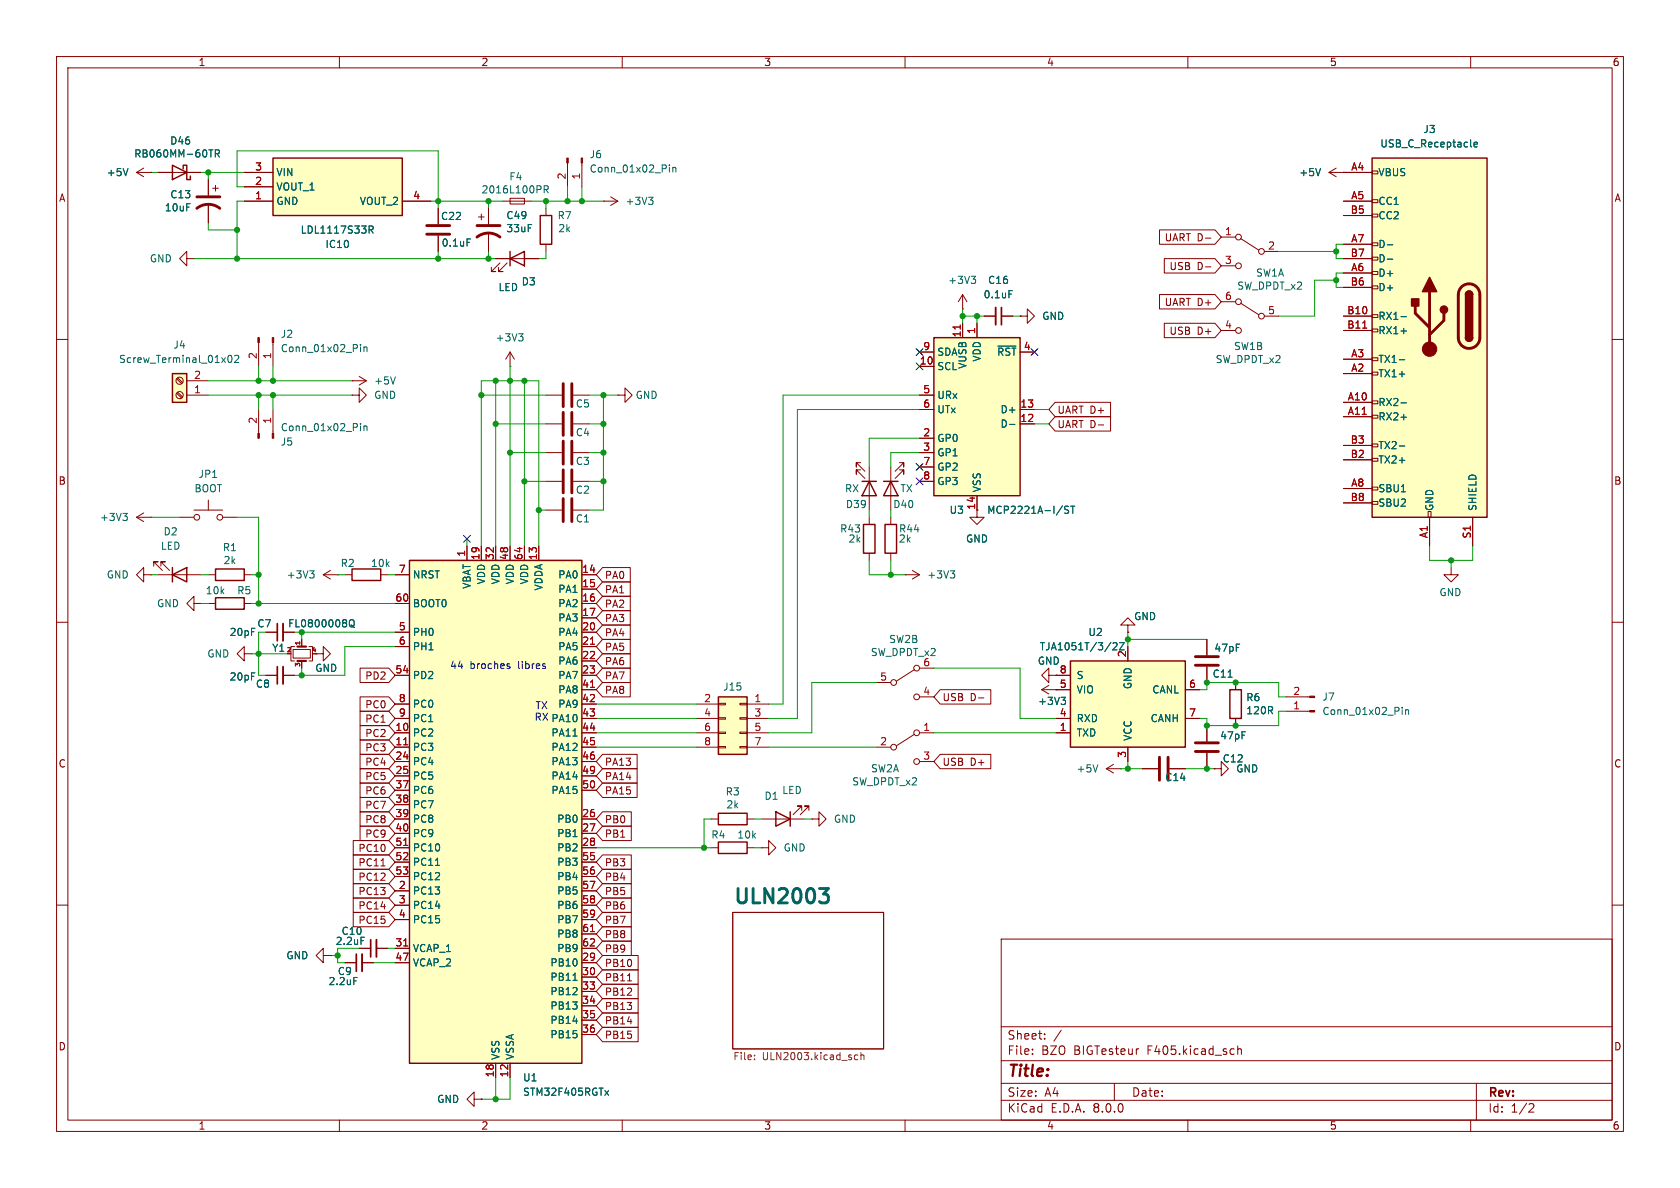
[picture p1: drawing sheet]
<svg xmlns="http://www.w3.org/2000/svg" width="297mm" height="210mm" viewBox="0 0 297 210" stroke-linecap="round" stroke-linejoin="round" font-family="sans-serif">
<g fill="none" stroke="#840000" stroke-width=".18">
<path d="M10 10h277v190h-277zM12 12h273v186h-273zM60 10v2M110 10v2M160 10v2M210 10v2M260 10v2M10 60h2M285 60h2M62.2 67.3h.1M62.2 67.3h2.6M63.5 66.5l1.3 .8"/>
<path d="M64.8 67.3l-1.3 .8M90.2 64.8h.1M90.2 62.2l-.8 1.3M90.2 62.2v2.6M90.2 62.2l.7 1.3M10 110h2M285 110h2M10 160h2M285 160h2M129.5 161.3h26.7v24.1h-26.7zM177 166h108v32h-108zM60 198v2"/>
<path d="M110 198v2M160 198v2M177 194.5h108M177 191.5h108M177 187.5h108M177 181.5h108M182.5 186.3v.1M182.5 185.5v.1M184.7 183.6v.1M184.7 182.8v.1M187.6 182.1l-1.3 2M197 191.5v3"/>
<path d="M201.2 185.4h.1M210 198v2M218.8 185.5l.2-.1 .4 .1 .1 .9M218.8 184.9v1.5M260 198v2M261 191.5v6.5M270.5 195.1l.5 .1 .2 .3-1 1.1h1"/>
</g>
<path d="M144.9 157.1h1.5l-.8 .9a.69 .69 0 0 1 .8 .5v.6l-.2 .4-.2 .1h-.8" fill="none" stroke="#006464" stroke-width=".51"/>
<path d="M133.4 187.2v.1M133.4 186.5v.2M151 187.1l.3 .2h.4M151.7 186.5h-.4l-.3 .2M152.2 186.6l.2-.1h.3v.8M152.2 186.1v1.2" fill="none" stroke="#725600" stroke-width=".18"/>
<path d="M91.7 59h.8l-.5 .5M92.2 59.5l.3 .2v.3l-.3 .3M69.9 66.6l-.4 1.3" fill="none" stroke="#006464" stroke-width=".18"/>
<path d="M30.5 66h2.5v5.1h-2.5z" fill="#ffffc2"/>
<path d="M30.5 66h2.5v5.1h-2.5zM152.4 85.1h2.5M152.7 92.7h2v5.1h-2zM153.7 85.1l1.2 2.5h-2.5zM156.2 85.1h2.5M157.5 85.1l1.2 2.5h-2.5zM38.1 105.7h5.1v2h-5.1zM38.1 100.6h5.1v2h-5.1zM62.2 100.6h5.1v2h-5.1z" fill="none" stroke="#840000" stroke-width=".25"/>
<g fill="none" stroke="#840000" stroke-width=".18">
<path d="M84.6 38.4h1M85.1 37.8v1.1M86.4 36.8v2.8M86.4 41.1v3.4M31.2 67l.9 .8M31.2 69.5l.9 .9M31.4 66.8l.9 .8M31.4 69.3l.9 .9M33 69.9h3.8M33 67.3h3.8M45.7 60.6v4.2M48.3 60.6v4.2"/>
<path d="M152.1 81.8h-.7v.8v-.8l1.5 1.5M152.1 83.1h-.7v.7v-.7l1.5 1.5M153.7 82.6v7.6M153.7 91.4v1.3M153.7 97.8v1.3M157.5 82.6v7.6M159 81.8h.8v.8v-.8l-1.6 1.5M159 83.1h.8v.7v-.7l-1.6 1.5M36.8 101.6h1.3M36.8 106.7h1.3M43.2 101.6h1.2M43.2 106.7h1.2"/>
<path d="M57.1 101.6l1.3 .8M57.1 101.6h2.6M58.4 100.8l-1.3 .8M59.7 101.6h.1M61 101.6h1.2M67.3 101.6h1.3M185.4 119.4v1.3l-1.3-1.3 1.3-1.3v1.3h1.3M186.7 119.4h.1"/>
<circle cx="31.7" cy="67.3" r=".63"/>
<circle cx="31.7" cy="69.8" r=".63"/>
</g>
<path d="M40.5 62.9l.1-.1a.68 .68 0 0 1 .4 .6 .68 .68 0 0 1-.4 .7 .84 .84 0 0 1-.1-1.2zM41.5 62.9l.5-.1 .2 .4-.8 .9h.8M63.7 60.9v.1M63.7 61.3v.9M64.3 61.3v.9M64.3 61.4l.2-.1 .3 .1 .1 .8M54.7 100.9h.8l-.4 .5M55.3 101.4l.2 .2v.3l-.2 .3" fill="none" stroke="#006464" stroke-width=".18"/>
<g fill="#840000" stroke="#840000" stroke-width=".18">
<path d="M45.6 59.7h.2v.9h-.2z"/>
<path d="M48.1 59.7h.3v.9h-.3z"/>
</g>
<path d="M84.3 39.9h4.1M84.3 41.9a3.3 3.3 0 0 1 4.1 0" fill="none" stroke="#840000" stroke-width=".51"/>
<path d="M127 123.2h5.1v10.2h-5.1z" fill="#ffffc2"/>
<g fill="none" stroke="#840000" stroke-width=".18">
<path d="M123.2 124.5h3.8M123.2 127h3.8M123.2 129.5h3.8M123.2 132.1h3.8M127 132h1.3v.2h-1.3zM127 129.4h1.3v.3h-1.3zM127 126.9h1.3v.2h-1.3zM127 124.3h1.3v.3h-1.3zM130.8 132h1.3v.2h-1.3zM130.8 129.4h1.3v.3h-1.3zM130.8 126.9h1.3v.2h-1.3zM130.8 124.3h1.3v.3h-1.3z"/>
<path d="M132.1 124.5h3.8M132.1 127h3.8M132.1 129.5h3.8M132.1 132.1h3.8M184.1 121.9h2.6M184.1 121.9l1.3 .8M185.4 121.2l-1.3 .7M186.7 121.9h.1"/>
</g>
<path d="M127 123.2h5.1v10.2h-5.1z" fill="none" stroke="#840000" stroke-width=".25"/>
<path d="M187.6 123.3h.8l-.5 .4M188.1 123.7l.3 .3v.3l-.3 .2" fill="none" stroke="#006464" stroke-width=".18"/>
<path d="M189.2 116.8h20.3v15.3h-20.3z" fill="#ffffc2"/>
<path d="M95.5 38.1h2v5.1h-2zM30.5 101.6l2.5-1.3v2.6zM30.5 100.3v2.6M189.2 116.8h20.3v15.3h-20.3z" fill="none" stroke="#840000" stroke-width=".25"/>
<g fill="none" stroke="#840000" stroke-width=".18">
<path d="M96.5 36.8v1.3M100.3 28.8v4.2M102.9 28.8v4.2M106.7 35.6h.1M106.7 35.6h2.5M107.9 34.8l1.3 .8M109.2 35.6l-1.3 .7M96.5 43.2v1.3M96.5 74.9h2.8M96.5 69.9h2.8M101.3 74.9h2.8M101.3 69.9h2.8"/>
<path d="M109.2 69.9h1.3v-1.3l1.3 1.3-1.3 1.2v-1.2M109.2 69.9h.1M24.1 91.4h2.6M24.1 91.4l1.3 .8M25.4 90.7l-1.3 .7M26.7 91.4h.1M31.7 91.4h2.6M34.3 90.2h5.1M36.8 88.4v1.8M39.4 91.4h2.5M96.5 80h2.8M96.5 85.1h2.8"/>
<path d="M96.5 90.2h2.8M101.3 80h2.8M101.3 85.1h2.8M101.3 90.2h2.8M25.4 101.6v1.3l-1.3-1.3 1.3-1.3v1.3h1.3M26.7 101.6h.1M27.2 100.1v-.8h.7h-.7l1.5 1.5M27.9 101.6h7.7M28.4 100.1v-.8h.8h-.8l1.6 1.5M161.7 118.4l-3.2 2M162.6 118.1h2.5M186.7 119.4h2.5"/>
<path d="M199.4 110.5h-1.3l1.3-1.3 1.3 1.3h-1.3v1.3M199.4 111.8h.1M199.4 114.3v2.5M256.5 100.3v1.3h-1.2l1.2 1.3 1.3-1.3h-1.3M154.9 120.7h2.6M154.9 132.1h2.6M161.7 129.8l-3.2 2M162.6 129.5h2.5M162.6 123.2h2.5M162.6 134.6h2.5M186.7 129.5h2.5M186.7 127h2.5"/>
<path d="M186.7 121.9h2.5M199.4 132.1v2.5M209.5 127h2.6M209.5 121.9h2.6M213.4 128.3v2.8M213.4 133.1v2.8M214.6 135.9h1.3v1.3l1.3-1.3-1.3-1.3v1.3M214.6 135.9h.1M57.1 168.9v-1.3l-1.2 1.3 1.2 1.3v-1.3h1.3M58.4 168.9h.1M61 170.2h2M64 170.2h2"/>
<path d="M83.8 194.3v-1.3l-1.3 1.3 1.3 1.3v-1.3h1.3M85.1 194.3h.1"/>
<circle cx="34.8" cy="91.4" r=".51"/>
<circle cx="38.9" cy="91.4" r=".51"/>
<circle cx="162.1" cy="118.1" r=".51"/>
<circle cx="158" cy="120.7" r=".51"/>
<circle cx="158" cy="132.1" r=".51"/>
<circle cx="162.1" cy="123.2" r=".51"/>
<circle cx="162.1" cy="129.5" r=".51"/>
<circle cx="162.1" cy="134.6" r=".51"/>
</g>
<path d="M114.7 34.9h.7l-.4 .5M115.2 35.4l.2 .2v.3l-.2 .2M118.3 29.2v.1M118.3 29.6v.8M118.9 29.6v.8M118.9 29.7l.2-.1h.3l.1 .8M21.7 90.7h.8l-.4 .5M22.3 91.2l.2 .3v.3l-.2 .2M196.8 113.7l.4-.1 .3 .4-.8 .9h.8M197.9 113.6h.9l-.9 1.3M62.6 172.8h.6" fill="none" stroke="#006464" stroke-width=".18"/>
<path d="M99.6 67.8v4.1M99.6 72.9v4.1M99.6 78v4M101.1 67.8v4.1M101.1 72.9v4.1M101.1 78v4M99.6 83.1v4M99.6 88.1v4.1M101.1 83.1v4M101.1 88.1v4.1M211.3 132.8h4.1M211.3 131.3h4.1" fill="none" stroke="#840000" stroke-width=".51"/>
<g fill="#840000" stroke="#840000" stroke-width=".18">
<path d="M100.2 27.9h.3v.9h-.3z"/>
<path d="M102.7 27.9h.3v.9h-.3z"/>
</g>
<path d="M64 168.7v3" fill="none" stroke="#840000" stroke-width=".33"/>
<path d="M63 168.7v3" fill="none" stroke="#840000" stroke-width=".3"/>
<path d="M242.6 27.9h20.3v63.5h-20.3z" fill="#ffffc2"/>
<g fill="none" stroke="#840000" stroke-width=".18">
<path d="M234.9 30.5h7.7M234.9 30.5l1.3 .7M236.2 29.7l-1.3 .8M237.5 30.5h.1M237.5 35.6h5.1M237.5 38.1h5.1M242.6 37.8h1v.6h-1zM242.6 35.3h1v.5h-1zM242.6 30.2h1v.5h-1zM237.5 48.3h5.1M237.5 43.2h5.1M237.5 55.9h5.1"/>
<path d="M237.5 58.4h5.1M237.5 50.8h5.1M237.5 45.7h5.1M242.6 58.2h1v.5h-1zM242.6 55.6h1v.5h-1zM242.6 50.5h1v.6h-1zM242.6 48h1v.5h-1zM242.6 45.5h1v.5h-1zM242.6 42.9h1v.5h-1zM237.5 71.1h5.1M237.5 73.7h5.1M237.5 66h5.1"/>
<path d="M237.5 63.5h5.1M237.5 78.7h5.1M242.6 78.5h1v.5h-1zM242.6 73.4h1v.5h-1zM242.6 70.9h1v.5h-1zM242.6 65.8h1v.5h-1zM242.6 63.2h1v.6h-1zM237.5 86.4h5.1M237.5 81.3h5.1M237.5 88.9h5.1M242.6 88.6h1v.6h-1zM242.6 86.1h1v.5h-1z"/>
<path d="M242.6 81h1v.5h-1zM252.5 90.4h.5v1h-.5zM252.7 91.4v5.1M260.3 91.4v5.1M218.4 120.7v1.2M218.4 127v1.3"/>
</g>
<path d="M242.6 27.9h20.3v63.5h-20.3zM259.1 59.7a.64 .64 0 0 0 .6 .6 .64 .64 0 0 0 .6-.6M259.1 52.1a.64 .64 0 0 1 .6-.7 .64 .64 0 0 1 .6 .7M217.4 121.9h2.1v5.1h-2.1z" fill="none" stroke="#840000" stroke-width=".25"/>
<path d="M250.2 54.1v1.3l2.5 2.5M252.7 51.6v10.1M255.3 55.4v1.2l-2.6 2.6M258.4 50.7a1.91 1.91 0 0 1 2-.4 1.91 1.91 0 0 1 1.2 1.8v7.6a1.91 1.91 0 0 1-1.9 1.9 1.91 1.91 0 0 1-1.9-1.9v-7.8l.2-.6z" fill="none" stroke="#840000" stroke-width=".51"/>
<g fill="#840000" stroke="#840000" stroke-width=".25">
<path d="M259.1 59.7h1.2a.64 .64 0 0 1-.6 .6 .64 .64 0 0 1-.6-.6z"/>
<path d="M259.1 52.1h1.2v7.6h-1.2z"/>
<path d="M259.3 51.6a.64 .64 0 0 1 .7-.1 .64 .64 0 0 1 .3 .6h-1.2z"/>
<path d="M252.7 49l1.3 2.6h-2.5z"/>
<path d="M249.6 52.8h1.2v1.3h-1.2z"/>
<circle cx="255.3" cy="54.7" r=".63"/>
</g>
<circle cx="252.7" cy="61.7" r="1.27" fill="#840000" stroke="#840000" stroke-width=".18"/>
<path d="M233.4 29.8l-.4 1.3M260.6 25.6l.6-.2-.1-.2-.3-.1-.2 .2 .1 .6h.4M245.3 43.3h.9M245.3 45.8h.9M247.7 56h.9M247.7 58.5h.9M247.4 63.6h.9M247.4 78.8h.9M247.7 71.2h.9M247.7 73.8h.9" fill="none" stroke="#006464" stroke-width=".18"/>
<path d="M240.9 58h.7" fill="none" stroke="#a90000" stroke-width=".18"/>
<path d="M48.3 27.9h22.8v10.2h-22.8z" fill="#ffffc2"/>
<path d="M30.5 29.2l2.5 1.3-2.5 1.3zM32.4 29.8v-.6h.6v2.6h.7v-.7M48.3 27.9h22.8v10.2h-22.8zM90.2 45.7l2.5-1.2v2.5zM90.2 44.5v2.5M156.5 92.7h2v5.1h-2zM127 143.8h5.1v2h-5.1zM127 148.8h5.1v2.1h-5.1zM137.2 143.5l2.5 1.3-2.5 1.3zM139.7 143.5v2.6" fill="none" stroke="#840000" stroke-width=".25"/>
<g fill="none" stroke="#840000" stroke-width=".18">
<path d="M24.1 30.5h2.6M24.1 30.5l1.3 .7M25.4 29.7l-1.3 .8M26.7 30.5h.1M27.9 30.5h7.7M36.8 31.8v2.7M36.8 36.1v3.3M37.6 33.3h1M38.1 32.8v1M43.2 35.6h5.1M43.2 33h5.1M43.2 30.5h5.1"/>
<path d="M71.1 35.6h5.1M77.5 36.8v2.8M88.9 35.6h5.1M90.2 35.1h2.5v1h-2.5zM33 45.7v-1.2l-1.3 1.2 1.3 1.3v-1.3h1.3M34.3 45.7h.1M77.5 41.7v2.8M87.6 45.7h7.6M88.4 46.5l-1.5 1.5h.7h-.7v-.8M89.7 46.5l-1.6 1.5h.8h-.8v-.8M170.2 54.6h.1M170.2 52.1l-.8 1.2"/>
<path d="M170.2 52.1v2.5M170.2 52.1l.7 1.2M174 55.9h2M177 55.9h2.1M180.3 55.9h1.3v1.3l1.3-1.3-1.3-1.3v1.3M180.3 55.9h.1M215.9 41.9h2.5M215.9 47h2.5M215.9 58.4h2.5M215.9 53.3h2.5M219.3 42.2l3.2 2M219.3 53.6l3.2 2"/>
<path d="M223.5 55.9h2.6M223.5 44.5h2.6M157.5 91.4v1.3M157.5 97.8v1.3M213.4 113v2.8M213.4 117.9v2.8M195.6 135.9h2.5M195.6 135.9l1.2 .8M196.8 135.1l-1.2 .8M198.1 135.9h.1M227.3 123.2h4.2M227.3 125.7h4.2"/>
<path d="M125.7 144.8h1.3M125.7 149.9h1.3M132.1 144.8h1.2M132.1 149.9h1.2M134.6 149.9h1.3v-1.3l1.3 1.3-1.3 1.2v-1.2M134.6 149.9h.1M134.6 144.8h7.6M141.7 143.3v-.8h-.7h.7l-1.5 1.5M143 143.3v-.8h-.8h.8l-1.5 1.5M143.5 144.8h1.3v-1.3l1.2 1.3-1.2 1.3v-1.3M143.5 144.8h.1M63.5 167.6h2"/>
<path d="M66.5 167.6h2.1"/>
<circle cx="218.9" cy="41.9" r=".51"/>
<circle cx="218.9" cy="58.4" r=".51"/>
<circle cx="218.9" cy="53.3" r=".51"/>
<circle cx="218.9" cy="47" r=".51"/>
<circle cx="223" cy="44.5" r=".51"/>
<circle cx="223" cy="55.9" r=".51"/>
</g>
<g fill="none" stroke="#006464" stroke-width=".18">
<path d="M22.6 29.8l-.4 1.3M36.9 26.5h.7M38.1 27.2l.6-.1 .1-.2-.1-.3-.6-.1v1.3M38.4 27.2l.4 .6M96.2 33.5l.6-.1 .1-.1v-.3l-.7-.2v1.3M96.5 33.5l.4 .6M65.3 40.6h.6l.1-.2-.1-.3-.6-.2v1.3M65.6 40.6l.4 .6M82.6 42.2h.6M171.7 48.8h.8l-.4 .5M172.2 49.3l.3 .3v.3l-.3 .2M178.4 51.4h.6"/>
<path d="M217.1 119.7h.7M194.1 135.2l-.4 1.3M247.9 125v.2M247.9 125.5v.8M248.5 125.5v.8M248.5 125.6l.2-.1h.3v.8M63.8 165.7h.6"/>
</g>
<g fill="#840000" stroke="#840000" stroke-width=".18">
<path d="M231.5 123.1h.9v.2h-.9z"/>
<path d="M231.5 125.6h.9v.3h-.9z"/>
</g>
<path d="M34.8 36.8a3.3 3.3 0 0 1 4.1 0M34.8 34.8h4.1M75.4 39.9h4.1M75.4 41.4h4.1M211.3 117.6h4.1M211.3 116.1h4.1" fill="none" stroke="#840000" stroke-width=".51"/>
<path d="M176 54.4v3M66.5 166.1v3.1" fill="none" stroke="#840000" stroke-width=".33"/>
<path d="M177 54.4v3M65.5 166.1v3.1" fill="none" stroke="#840000" stroke-width=".3"/>
<path d="M72.4 99.1h30.5v88.9h-30.5z" fill="#ffffc2"/>
<path d="M72.4 99.1h30.5v88.9h-30.5z" fill="none" stroke="#840000" stroke-width=".25"/>
<g fill="none" stroke="#840000" stroke-width=".18">
<path d="M82.5 96.5v2.6M85.1 96.5v2.6M87.6 96.5v2.6M90.2 96.5v2.6M92.7 96.5v2.6M95.2 96.5v2.6M172.7 90.2v1.2h-1.3l1.3 1.3 1.3-1.3h-1.3M69.8 101.6h2.6M69.8 106.7h2.6M69.8 111.8h2.6M69.8 114.3h2.6M69.8 119.4h2.6"/>
<path d="M102.9 101.6h2.5M102.9 104.1h2.5M102.9 106.7h2.5M102.9 109.2h2.5M102.9 111.8h2.5M102.9 114.3h2.5M102.9 116.8h2.5M102.9 119.4h2.5M69.8 129.5h2.6M69.8 132.1h2.6M69.8 134.6h2.6M69.8 137.2h2.6"/>
<path d="M69.8 139.7h2.6M69.8 124.5h2.6M69.8 127h2.6M102.9 129.5h2.5M102.9 132.1h2.5M102.9 134.6h2.5M102.9 137.2h2.5M102.9 139.7h2.5M102.9 121.9h2.5M102.9 124.5h2.5M102.9 127h2.5M69.8 157.5h2.6"/>
<path d="M69.8 144.8h2.6M69.8 147.3h2.6M69.8 149.9h2.6M69.8 142.2h2.6M69.8 152.4h2.6M69.8 154.9h2.6M102.9 157.5h2.5M102.9 144.8h2.5M102.9 147.3h2.5M102.9 149.9h2.5M102.9 152.4h2.5M102.9 154.9h2.5"/>
<path d="M69.8 170.2h2.6M69.8 160h2.6M69.8 167.6h2.6M69.8 162.6h2.6M102.9 170.2h2.5M102.9 160h2.5M102.9 172.7h2.5M102.9 167.6h2.5M102.9 175.3h2.5M102.9 177.8h2.5M102.9 162.6h2.5M102.9 165.1h2.5"/>
<path d="M87.6 188v2.5M90.2 188v2.5M102.9 180.3h2.5M102.9 182.9h2.5"/>
</g>
<path d="M104.4 113.9h.7M71.4 131.7h.7M104.4 121.5h.7M71.4 149.4h.7M71.4 167.2h.7M104.4 164.7h.7" fill="none" stroke="#a90000" stroke-width=".18"/>
<path d="M101.3 130.1h.7M77 153h.7M101.3 173.3h.7M106.9 192.8l.7 .8M107.6 192.8l-.7 .8" fill="none" stroke="#006464" stroke-width=".18"/>
<path d="M165.1 59.7h15.2v27.9h-15.2z" fill="#ffffc2"/>
<path d="M165.1 59.7h15.2v27.9h-15.2z" fill="none" stroke="#840000" stroke-width=".25"/>
<g fill="none" stroke="#840000" stroke-width=".18">
<path d="M26.7 30.5h.1M27.9 30.5h2.6M33 30.5h2.6M36.8 31.8v2.7M36.8 36.1v3.3M43.2 30.5h5.1M43.2 35.6h5.1M43.2 33h5.1M71.1 35.6h5.1M77.5 36.8v2.8M86.4 36.8v2.8M237.5 30.5h.1"/>
<path d="M237.5 30.5h5.1M237.5 35.6h5.1M237.5 38.1h5.1M77.5 41.7v2.8M86.4 41.1v3.4M87.6 45.7h2.6M92.7 45.7h2.5M170.2 57.2v2.5M172.7 57.2v2.5M174 55.9h2M177 55.9h2.1M180.3 55.9h.1"/>
<path d="M205 40.6h9.8l1.1 1.3-1.1 1.3h-9.8zM205 52.1h9.8l1.1 1.2-1.1 1.3h-9.8zM205.8 57.1h9l1.1 1.3-1.1 1.3h-9zM205.8 45.7h9l1.1 1.3-1.1 1.3h-9zM213.1 47.2h1M213.1 42.1h1M237.5 48.3h5.1M237.5 43.2h5.1M237.5 55.9h5.1M237.5 58.4h5.1M237.5 50.8h5.1M237.5 45.7h5.1"/>
<path d="M45.7 72.4v4.2M48.3 72.4v4.2M62.2 69.9h1.3v-1.3l1.3 1.3-1.3 1.2v-1.2M62.2 69.9h.1M162.6 64.8h2.5M162.6 72.4h2.5M162.6 77.5h2.5M162.6 62.2h2.5M162.6 69.9h2.5M180.3 74.9h2.6M180.3 72.4h2.6M180.3 62.2h2.6"/>
<path d="M186.5 71.1h9.8v2.6h-9.8l-1.1-1.3zM186.5 73.7h9.8v2.5h-9.8l-1.1-1.3zM194.1 75.1h1M237.5 71.1h5.1M237.5 73.7h5.1M237.5 66h5.1M237.5 63.5h5.1M237.5 78.7h5.1M82.5 96.5v2.6M85.1 96.5v2.6M87.6 96.5v2.6M90.2 96.5v2.6"/>
<path d="M92.7 96.5v2.6M95.2 96.5v2.6M162.6 80h2.5M162.6 82.6h2.5M162.6 85.1h2.5M172.7 87.6v2.6M237.5 86.4h5.1M237.5 81.3h5.1M237.5 88.9h5.1M252.7 91.4v5.1M260.3 91.4v5.1M34.3 106.7v1.3l-1.3-1.3 1.3-1.3v1.3h1.3"/>
<path d="M35.6 106.7h.1M43.2 115.6v-1.3l-1.3 1.3 1.3 1.2v-1.2h1.2M44.4 115.6h.1M47 119.4h2M47 111.8h2M50 119.4h2.1M50 111.8h2.1M51.8 114.8h3.1v1.5h-3.1zM52.1 114.3h-.7v2.5h.7M53.3 113v1.3M53.3 116.8v1.3M54.6 114.3h.6v2.5h-.6"/>
<path d="M55.9 115.6h1.2v-1.3l1.3 1.3-1.3 1.2v-1.2M63.7 118.1h5l1.1 1.3-1.1 1.3h-5zM69.8 101.6h2.6M69.8 119.4h2.6M69.8 111.8h2.6M69.8 106.7h2.6M69.8 114.3h2.6M102.9 101.6h2.5M102.9 119.4h2.5M102.9 111.8h2.5M102.9 104.1h2.5M102.9 106.7h2.5"/>
<path d="M102.9 109.2h2.5M102.9 114.3h2.5M102.9 116.8h2.5M106.5 113h4.9v2.6h-4.9l-1.1-1.3zM106.5 118.1h4.9v2.6h-4.9l-1.1-1.3zM106.5 115.6h4.9v2.5h-4.9l-1.1-1.3zM106.5 105.4h4.9v2.6h-4.9l-1.1-1.3zM106.5 110.5h4.9v2.5h-4.9l-1.1-1.2zM106.5 102.9h4.9v2.5h-4.9l-1.1-1.3zM106.5 107.9h4.9v2.6h-4.9l-1.1-1.3zM106.5 100.3h4.9v2.6h-4.9l-1.1-1.3zM160 101.6h.1"/>
<path d="M160 101.6h2.6M161.3 100.8l1.3 .8M162.6 101.6l-1.3 .8M186.7 119.4h.1M186.7 119.4h2.5M199.4 111.8h.1M199.4 114.3v2.5M213.4 113v2.8M213.4 117.9v2.8M63.7 125.7h5l1.1 1.3-1.1 1.3h-5zM63.7 133.3h5l1.1 1.3-1.1 1.3h-5zM63.7 135.9h5l1.1 1.3-1.1 1.2h-5z"/>
<path d="M63.7 138.4h5l1.1 1.3-1.1 1.3h-5zM63.7 130.8h5l1.1 1.3-1.1 1.3h-5zM63.7 128.3h5l1.1 1.2-1.1 1.3h-5zM63.7 123.2h5l1.1 1.3-1.1 1.2h-5zM69.8 129.5h2.6M69.8 127h2.6M69.8 132.1h2.6M69.8 134.6h2.6M69.8 137.2h2.6M69.8 139.7h2.6M69.8 124.5h2.6M102.9 129.5h2.5"/>
<path d="M102.9 127h2.5M102.9 121.9h2.5M102.9 132.1h2.5M102.9 134.6h2.5M102.9 137.2h2.5M102.9 139.7h2.5M102.9 124.5h2.5M106.5 120.6h4.9v2.6h-4.9l-1.1-1.3zM106.5 138.4h6.1v2.6h-6.1l-1.1-1.3zM106.5 135.9h6.1v2.5h-6.1l-1.1-1.2zM106.5 133.3h6.1v2.6h-6.1l-1.1-1.3zM166.2 121.9h9v2.6h-9l-1.1-1.3z"/>
<path d="M166.2 133.3h9v2.6h-9l-1.1-1.3zM173 123.4h.9M186.7 121.9h.1M186.7 129.5h2.5M186.7 127h2.5M186.7 121.9h2.5M199.4 132.1v2.5M201.9 135.9h2.8M206.8 135.9h2.7M209.5 127h2.6M209.5 121.9h2.6M213.4 128.3v2.8"/>
<path d="M213.4 133.1v2.8M214.6 135.9h.1M218.4 120.7v1.2M218.4 127v1.3M62.4 153.7h6.3l1.1 1.2-1.1 1.3h-6.3zM62.4 156.2h6.3l1.1 1.3-1.1 1.3h-6.3zM62.4 151.1h6.3l1.1 1.3-1.1 1.3h-6.3zM62.4 148.6h6.3l1.1 1.3-1.1 1.2h-6.3zM62.4 158.7h6.3l1.1 1.3-1.1 1.3h-6.3zM63.7 143.5h5l1.1 1.3-1.1 1.3h-5zM63.7 146h5l1.1 1.3-1.1 1.3h-5zM63.7 141h5l1.1 1.2-1.1 1.3h-5z"/>
<path d="M67.4 153.1h.7M69.8 157.5h2.6M69.8 144.8h2.6M69.8 147.3h2.6M69.8 149.9h2.6M69.8 142.2h2.6M69.8 152.4h2.6M69.8 154.9h2.6M102.9 157.5h2.5M102.9 144.8h2.5M102.9 147.3h2.5M102.9 149.9h2.5"/>
<path d="M102.9 152.4h2.5M102.9 154.9h2.5M106.5 143.5h5.1v2.6h-5.1l-1.1-1.3zM106.5 146h5.1v2.6h-5.1l-1.1-1.3zM106.5 156.2h5.1v2.6h-5.1l-1.1-1.3zM106.5 151.1h5.1v2.6h-5.1l-1.1-1.3zM106.5 153.7h5.1v2.5h-5.1l-1.1-1.3zM106.5 158.7h5.1v2.6h-5.1l-1.1-1.3zM58.4 168.9h.1M61 170.2h2M62.4 161.3h6.3l1.1 1.3-1.1 1.2h-6.3zM63.5 167.6h2"/>
<path d="M64 170.2h2M66.5 167.6h2.1M69.8 170.2h2.6M69.8 167.6h2.6M69.8 160h2.6M69.8 162.6h2.6M102.9 170.2h2.5M102.9 167.6h2.5M102.9 160h2.5M102.9 172.7h2.5M102.9 175.3h2.5M102.9 177.8h2.5"/>
<path d="M102.9 162.6h2.5M102.9 165.1h2.5M106.5 161.3h5.1v2.5h-5.1l-1.1-1.2zM106.5 168.9h6.3v2.6h-6.3l-1.1-1.3zM106.5 171.4h6.3v2.6h-6.3l-1.1-1.3zM106.5 174h6.3v2.5h-6.3l-1.1-1.2zM106.5 166.4h5.1v2.5h-5.1l-1.1-1.3zM106.5 179.1h6.3v2.5h-6.3l-1.1-1.3zM106.5 176.5h6.3v2.6h-6.3l-1.1-1.3zM106.5 163.8h5.1v2.6h-5.1l-1.1-1.3zM110.9 173.4h.8M85.1 194.3h.1"/>
<path d="M87.6 188v2.5M90.2 188v2.5M102.9 180.3h2.5M102.9 182.9h2.5M106.5 181.6h6.3v2.6h-6.3l-1.1-1.3z"/>
</g>
<path d="M169.8 57.5v.7M240.9 58h.7M104.4 113.9h.7M71.4 131.7h.7M104.4 121.5h.7M71.4 149.4h.7M71.4 167.2h.7M104.4 164.7h.7" fill="none" stroke="#a90000" stroke-width=".18"/>
<g fill="none" stroke="#006464" stroke-width=".18">
<path d="M22.6 29.8l-.4 1.3M36.9 26.5h.7M38.1 27.2l.6-.1 .1-.2-.1-.3-.6-.1v1.3M38.4 27.2l.4 .6M233.4 29.8l-.4 1.3M260.6 25.6l.6-.2-.1-.2-.3-.1-.2 .2 .1 .6h.4M65.3 40.6h.6l.1-.2-.1-.3-.6-.2v1.3M65.6 40.6l.4 .6M82.6 42.2h.6M178.4 51.4h.6M245.3 43.3h.9M245.3 45.8h.9"/>
<path d="M247.7 56h.9M247.7 58.5h.9M63.7 74.9v.1M63.7 75.3v.8M64.3 75.3v.8M64.3 75.4l.2-.1 .3 .1 .1 .7M176.4 61.2h3.2M178.5 75h.9M247.4 63.6h.9M247.4 78.8h.9M247.7 71.2h.9M247.7 73.8h.9"/>
<path d="M188.9 89.5h-.5l-.2 .2 .1 .3 .6 .3v.3l-.2 .1h-.5M189.3 89.5h.7M189.7 89.5v1.2M61.8 109.7l.3-.2a.43 .43 0 0 1 .5 .5v.4a.42 .42 0 0 1-.4 .4 .42 .42 0 0 1-.4-.4zM62 110.5l.4 .3M62.4 110.8l.3 .1M168 100.9h.8l-.4 .5M168.5 101.4l.3 .2v.3l-.3 .3M196.8 113.7l.4-.1 .3 .4-.8 .9h.8M197.9 113.6h.9l-.9 1.3M217.1 119.7h.7M101.3 130.1h.7"/>
<path d="M187.6 123.3h.8l-.5 .4M188.1 123.7l.3 .3v.3l-.3 .2M77 153h.7M62.6 172.8h.6M63.8 165.7h.6M101.3 173.3h.7M106.9 192.8l.7 .8M107.6 192.8l-.7 .8"/>
</g>
<path d="M205 133.9v4M206.5 133.9v4" fill="none" stroke="#840000" stroke-width=".51"/>
<path d="M50 110.2v3.1M50 117.9v3" fill="none" stroke="#840000" stroke-width=".33"/>
<path d="M49 110.2v3.1M49 117.9v3" fill="none" stroke="#840000" stroke-width=".3"/>
<path d="M52.6 114.3h1.5M52.6 116.8h1.5" fill="none" stroke="#840000" stroke-width=".38"/>
<g fill="#840000" stroke="#840000" stroke-width=".18">
<path d="M45.6 76.6h.2v.9h-.2z"/>
<path d="M48.1 76.6h.3v.9h-.3z"/>
</g>
<path d="M89.8 117.8h.3l.1 .2-.2 .2h-.3M89.8 117.3l.3 .1" fill="none" stroke="#0000c2" stroke-width=".18"/>
<g fill="none" stroke="#009600" stroke-width=".18">
<path d="M26.7 30.5h1.2M35.6 30.5h7.6M36.8 30.5v1.3M36.8 39.4v1.2h5.1M43.2 35.6h-1.3v10.1M43.2 33h-1.3v-6.3h35.6v10.1M76.2 35.6h12.7M86.4 35.6v1.2M94 35.6h12.7M96.5 35.6v1.2M100.3 33v2.6M102.9 33v2.6"/>
<path d="M34.3 45.7h53.3M77.5 44.5v1.2M86.4 44.5v1.2M96.5 44.5v1.2h-1.3M170.2 54.6v2.6M170.2 55.9h3.8M172.7 55.9v1.3M179.1 55.9h1.2M226.1 44.5h10.1M236.2 49.5h-3.8v6.4h-6.3M237.5 43.2h-1.3v2.5h1.3M237.5 48.3h-1.3v2.5h1.3"/>
<path d="M36.8 69.9h25.4M36.8 67.3h25.4M45.7 64.8v2.5M45.7 69.9v2.5M48.3 64.8v2.5M48.3 69.9v2.5M85.1 69.9h11.4M87.6 67.3v29.2M87.6 74.9h8.9M90.2 64.8v31.7M92.7 67.3v29.2M104.1 69.9h5.1"/>
<path d="M104.1 74.9h2.6M106.7 69.9v20.3h-2.6M162.6 72.4h-21.6v54.6h-5.1M162.6 69.9h-24.2v54.6h-2.5M162.6 77.5h-8.9v5.1M182.9 74.9h2.5M182.9 72.4h2.5M26.7 91.4h5M41.9 91.4h3.8v15.3M82.5 95.3v1.2M85.1 96.5v-29.2h10.1v29.2M90.2 80h6.3"/>
<path d="M92.7 85.1h3.8M95.2 90.2h1.3M104.1 85.1h2.6M104.1 80h2.6M153.7 99.1v2.5h6.3M153.7 90.2v1.2M157.5 90.2v1.2M157.5 99.1v2.5M162.6 80h-5.1v2.6M252.7 96.5v2.6h7.6v-2.6M256.5 99.1v1.2M26.7 101.6h1.2"/>
<path d="M35.6 106.7h1.2M35.6 101.6h1.2M44.4 106.7h25.4M44.4 101.6h1.3M44.4 115.6h6.4M47 111.8h-1.3v7.6h1.3M53.3 118.1v1.3M59.7 101.6h1.3M68.6 101.6h1.2M69.8 111.8h-16.5v1.2M69.8 114.3h-8.8v5.1h-8.9M165.1 118.1h15.2v8.9h6.4"/>
<path d="M199.4 113h14M199.4 111.8v2.5M105.4 129.5h17.8M105.4 127h17.8M105.4 132.1h17.8M105.4 124.5h17.8M135.9 132.1h19M154.9 120.7h-11.4v8.8h-7.6M165.1 129.5h21.6M198.1 135.9h3.8M199.4 134.6v1.3M209.5 135.9h5.1"/>
<path d="M212.1 121.9h1.3v-1.2h12.7v2.5h1.2M227.3 125.7h-1.2v2.6h-12.7v-1.3h-1.3M105.4 149.9h20.3M125.7 144.8h-1.2v5.1M133.3 149.9h1.3M133.3 144.8h1.3M142.2 144.8h1.3M58.4 168.9h1.3M63.5 167.6h-3.8v2.6h1.3M66 170.2h3.8M68.6 167.6h1.2M87.6 190.5v3.8"/>
<path d="M90.2 190.5v3.8h-5.1"/>
</g>
<path d="M162 61.6l1.2 1.2M162 64.2l1.2 1.2M163.2 61.6l-1.2 1.2M163.2 64.2l-1.2 1.2M182.3 61.6l1.2 1.2M183.5 61.6l-1.2 1.2M81.9 94.6l1.3 1.3M83.2 94.6l-1.3 1.3M162 81.9l1.2 1.3M162 84.5l1.2 1.2M163.2 81.9l-1.2 1.3M163.2 84.5l-1.2 1.2" fill="none" stroke="#000084" stroke-width=".18"/>
<g fill="#009600" stroke="#009600" stroke-width=".18">
<circle cx="170.2" cy="55.9" r=".46"/>
<circle cx="106.7" cy="85.1" r=".46"/>
<circle cx="256.5" cy="99.1" r=".46"/>
<circle cx="199.4" cy="113" r=".46"/>
<circle cx="236.2" cy="49.5" r=".46"/>
<circle cx="172.7" cy="55.9" r=".46"/>
<circle cx="236.2" cy="44.5" r=".46"/>
<circle cx="157.5" cy="101.6" r=".46"/>
<circle cx="213.4" cy="135.9" r=".46"/>
<circle cx="218.4" cy="120.7" r=".46"/>
<circle cx="213.4" cy="120.7" r=".46"/>
<circle cx="199.4" cy="135.9" r=".46"/>
<circle cx="213.4" cy="128.3" r=".46"/>
<circle cx="218.4" cy="128.3" r=".46"/>
<circle cx="106.7" cy="69.9" r=".46"/>
<circle cx="92.7" cy="85.1" r=".46"/>
<circle cx="90.2" cy="80" r=".46"/>
<circle cx="87.6" cy="74.9" r=".46"/>
<circle cx="106.7" cy="74.9" r=".46"/>
<circle cx="106.7" cy="80" r=".46"/>
<circle cx="102.9" cy="35.6" r=".46"/>
<circle cx="85.1" cy="69.9" r=".46"/>
<circle cx="87.6" cy="67.3" r=".46"/>
<circle cx="90.2" cy="67.3" r=".46"/>
<circle cx="92.7" cy="67.3" r=".46"/>
<circle cx="100.3" cy="35.6" r=".46"/>
<circle cx="96.5" cy="35.6" r=".46"/>
<circle cx="45.7" cy="106.7" r=".46"/>
<circle cx="45.7" cy="101.6" r=".46"/>
<circle cx="53.3" cy="119.4" r=".46"/>
<circle cx="53.3" cy="111.8" r=".46"/>
<circle cx="45.7" cy="115.6" r=".46"/>
<circle cx="48.3" cy="69.9" r=".46"/>
<circle cx="45.7" cy="69.9" r=".46"/>
<circle cx="48.3" cy="67.3" r=".46"/>
<circle cx="45.7" cy="67.3" r=".46"/>
<circle cx="59.7" cy="168.9" r=".46"/>
<circle cx="87.6" cy="194.3" r=".46"/>
<circle cx="41.9" cy="40.6" r=".46"/>
<circle cx="77.5" cy="35.6" r=".46"/>
<circle cx="36.8" cy="30.5" r=".46"/>
<circle cx="86.4" cy="35.6" r=".46"/>
<circle cx="41.9" cy="45.7" r=".46"/>
<circle cx="77.5" cy="45.7" r=".46"/>
<circle cx="86.4" cy="45.7" r=".46"/>
<circle cx="95.2" cy="90.2" r=".46"/>
<circle cx="124.5" cy="149.9" r=".46"/>
</g>
<text font-size="3.5" fill="#006464" x="129.5" y="159.9">ULN2003</text>
<text font-size="2.8" fill="#840000" x="178" y="190.9">Title:</text>
<g font-size="2.1" fill="#840000">
<text x="178" y="184">Sheet:</text>
<text x="178" y="186.7">File:</text>
<text x="184.1" y="186.7">BZO</text>
<text x="189.9" y="186.7">BIGTesteur</text>
<text x="203" y="186.7">F405.kicad_sch</text>
<text x="178" y="196.9">KiCad</text>
<text x="178" y="194.1">Size:</text>
<text x="184.7" y="194.1">A4</text>
<text x="185.7" y="196.9">E.D.A.</text>
<text x="193.3" y="196.9">8.0.0</text>
<text x="200" y="194.1">Date:</text>
<text x="263" y="194.3">Rev:</text>
<text x="263" y="196.9">Id:</text>
<text x="267.1" y="196.9">1/2</text>
</g>
<g font-size="1.8" fill="#840000">
<text x="35" y="11.9">1</text>
<text x="85" y="11.9">2</text>
<text x="135" y="11.9">3</text>
<text x="185" y="11.9">4</text>
<text x="235" y="11.9">5</text>
<text x="285" y="11.9">6</text>
<text x="10.3" y="35.9">A</text>
<text x="285.3" y="35.9">A</text>
<text x="205.8" y="42.9">UART D-</text>
<text x="206.6" y="47.9">USB</text>
<text x="211.6" y="47.9">D-</text>
<text x="205.8" y="54.3">UART D+</text>
<text x="206.6" y="59.4">USB</text>
<text x="211.6" y="59.4">D+</text>
<text x="186.8" y="73.3">UART D+</text>
<text x="186.8" y="75.9">UART D-</text>
<text x="10.3" y="85.9">B</text>
<text x="285.3" y="85.9">B</text>
<text x="106.8" y="107.6">PA2</text>
<text x="106.8" y="105.1">PA1</text>
<text x="106.8" y="102.6">PA0</text>
<text x="106.8" y="112.7">PA4</text>
<text x="106.8" y="110.2">PA3</text>
<text x="106.8" y="115.3">PA5</text>
<text x="106.8" y="117.8">PA6</text>
<text x="64.5" y="120.3">PD2</text>
<text x="64.5" y="125.4">PC0</text>
<text x="106.8" y="120.3">PA7</text>
<text x="106.8" y="122.9">PA8</text>
<text x="166.5" y="124.1">USB</text>
<text x="171.5" y="124.1">D-</text>
<text x="64.5" y="128">PC1</text>
<text x="64.5" y="130.5">PC2</text>
<text x="10.3" y="135.9">C</text>
<text x="64.5" y="135.6">PC4</text>
<text x="64.5" y="133">PC3</text>
<text x="106.8" y="135.6">PA13</text>
<text x="166.5" y="135.6">USB</text>
<text x="171.5" y="135.6">D+</text>
<text x="285.3" y="135.9">C</text>
<text x="64.5" y="138.1">PC5</text>
<text x="64.5" y="143.2">PC7</text>
<text x="64.5" y="140.7">PC6</text>
<text x="106.8" y="140.7">PA15</text>
<text x="106.8" y="138.1">PA14</text>
<text x="64.5" y="145.7">PC8</text>
<text x="64.5" y="148.3">PC9</text>
<text x="106.8" y="145.7">PB0</text>
<text x="106.8" y="148.3">PB1</text>
<text x="63.3" y="155.9">PC12</text>
<text x="63.3" y="153.4">PC11</text>
<text x="63.3" y="150.8">PC10</text>
<text x="106.8" y="153.4">PB3</text>
<text x="106.8" y="155.9">PB4</text>
<text x="63.3" y="158.4">PC13</text>
<text x="63.3" y="161">PC14</text>
<text x="106.8" y="158.4">PB5</text>
<text x="106.8" y="161">PB6</text>
<text x="63.3" y="163.5">PC15</text>
<text x="106.8" y="163.5">PB7</text>
<text x="106.8" y="166.1">PB8</text>
<text x="106.8" y="171.1">PB10</text>
<text x="106.8" y="173.7">PB11</text>
<text x="106.8" y="168.6">PB9</text>
<text x="106.8" y="176.2">PB12</text>
<text x="106.8" y="178.8">PB13</text>
<text x="10.3" y="185.9">D</text>
<text x="106.8" y="183.8">PB15</text>
<text x="106.8" y="181.3">PB14</text>
<text x="285.3" y="185.9">D</text>
<text x="35" y="199.9">1</text>
<text x="85" y="199.9">2</text>
<text x="135" y="199.9">3</text>
<text x="185" y="199.9">4</text>
<text x="235" y="199.9">5</text>
<text x="285" y="199.9">6</text>
</g>
<g font-size="1.8" fill="#006464">
<text x="251.5" y="23.7">J3</text>
<text x="23.6" y="28">RB060MM-60TR</text>
<text x="30" y="25.8">D46</text>
<text x="104.1" y="28.2">J6</text>
<text x="243.9" y="26.3">USB_C_Receptacle</text>
<text x="18.8" y="31.3">+5V</text>
<text x="30" y="35.3">C13</text>
<text x="48.8" y="33.9">VOUT_1</text>
<text x="48.8" y="31.3">VIN</text>
<text x="85" y="34.4">2016L100PR</text>
<text x="89.9" y="32.1">F4</text>
<text x="104.1" y="30.7">Conn_01x02_Pin</text>
<text x="229.6" y="31.3">+5V</text>
<text x="243.6" y="31.3">VBUS</text>
<text x="29" y="37.6">10uF</text>
<text x="48.8" y="36.4">GND</text>
<text x="53.1" y="41.5">LDL1117S33R</text>
<text x="63.5" y="36.4">VOUT_2</text>
<text x="77.9" y="39.1">C22</text>
<text x="89.4" y="38.9">C49</text>
<text x="89.4" y="41.2">33uF</text>
<text x="98.5" y="39">R7</text>
<text x="98.6" y="41.2">2k</text>
<text x="110.5" y="36.4">+3V3</text>
<text x="243.6" y="36.4">CC1</text>
<text x="243.6" y="39">CC2</text>
<text x="26.4" y="46.6">GND</text>
<text x="57.4" y="44">IC10</text>
<text x="78" y="43.8">0.1uF</text>
<text x="243.6" y="44">D-</text>
<text x="243.6" y="46.6">D-</text>
<text x="88" y="51.7">LED</text>
<text x="92.1" y="50.6">D3</text>
<text x="167.5" y="50.4">+3V3</text>
<text x="173.8" y="52.9">0.1uF</text>
<text x="174.6" y="50.4">C16</text>
<text x="218.6" y="51.4">SW_DPDT_x2</text>
<text x="222" y="49.1">SW1A</text>
<text x="243.6" y="49.1">D+</text>
<text x="243.6" y="51.7">D+</text>
<text x="49.5" y="59.9">J2</text>
<text x="184.2" y="56.7">GND</text>
<text x="243.6" y="56.7">RX1-</text>
<text x="243.6" y="59.3">RX1+</text>
<text x="20.9" y="64.4">Screw_Terminal_01x02</text>
<text x="30.6" y="61.8">J4</text>
<text x="49.5" y="62.5">Conn_01x02_Pin</text>
<text x="87.5" y="60.6">+3V3</text>
<text x="165.6" y="65.6">SCL</text>
<text x="165.6" y="63.1">SDA</text>
<text x="171" y="65.3" transform="rotate(-90 171 65.3)">VUSB</text>
<text x="173.6" y="64" transform="rotate(-90 173.6 64)">VDD</text>
<text x="176.2" y="63.1">~{RST}</text>
<text x="214.8" y="64.4">SW_DPDT_x2</text>
<text x="218.1" y="62.1">SW1B</text>
<text x="243.6" y="64.4">TX1-</text>
<text x="66" y="68.2">+5V</text>
<text x="66" y="70.7">GND</text>
<text x="112.3" y="70.7">GND</text>
<text x="165.6" y="70.7">URx</text>
<text x="243.6" y="72">RX2-</text>
<text x="243.6" y="66.9">TX1+</text>
<text x="49.5" y="76.4">Conn_01x02_Pin</text>
<text x="101.7" y="77.3">C4</text>
<text x="101.7" y="72.2">C5</text>
<text x="165.6" y="73.3">UTx</text>
<text x="176.8" y="75.8">D-</text>
<text x="176.8" y="73.3">D+</text>
<text x="243.6" y="74.5">RX2+</text>
<text x="49.5" y="79">J5</text>
<text x="101.7" y="82.4">C3</text>
<text x="165.6" y="78.3">GP0</text>
<text x="165.6" y="80.9">GP1</text>
<text x="165.6" y="83.4">GP2</text>
<text x="243.6" y="82.1">TX2+</text>
<text x="243.6" y="79.6">TX2-</text>
<text x="34.3" y="87.2">BOOT</text>
<text x="35" y="84.7">JP1</text>
<text x="101.7" y="87.5">C2</text>
<text x="149.3" y="87.2">RX</text>
<text x="159.1" y="87.2">TX</text>
<text x="165.6" y="86">GP3</text>
<text x="173.6" y="87.1" transform="rotate(-90 173.6 87.1)">VSS</text>
<text x="243.6" y="87.2">SBU1</text>
<text x="243.6" y="89.8">SBU2</text>
<text x="17.6" y="92.3">+3V3</text>
<text x="28.8" y="94.8">D2</text>
<text x="101.7" y="92.6">C1</text>
<text x="148.4" y="94.3">R43</text>
<text x="149.4" y="90">D39</text>
<text x="157.8" y="90">D40</text>
<text x="158.8" y="94.3">R44</text>
<text x="167.8" y="91">U3</text>
<text x="174.4" y="91">MCP2221A-I/ST</text>
<text x="253.6" y="90.4" transform="rotate(-90 253.6 90.4)">GND</text>
<text x="261.2" y="90.4" transform="rotate(-90 261.2 90.4)">SHIELD</text>
<text x="28.3" y="97.4">LED</text>
<text x="39.3" y="97.6">R1</text>
<text x="39.4" y="99.9">2k</text>
<text x="60.1" y="100.4">R2</text>
<text x="65.5" y="100.4">10k</text>
<text x="149.9" y="96.1">2k</text>
<text x="158.8" y="96.1">2k</text>
<text x="170.7" y="96.1">GND</text>
<text x="18.8" y="102.5">GND</text>
<text x="27.7" y="107.5">GND</text>
<text x="36.3" y="105.3">10k</text>
<text x="41.8" y="105.3">R5</text>
<text x="50.6" y="102.5">+3V3</text>
<text x="72.9" y="107.5">BOOT0</text>
<text x="72.9" y="102.5">NRST</text>
<text x="83.4" y="104.2" transform="rotate(-90 83.4 104.2)">VBAT</text>
<text x="86" y="103.4" transform="rotate(-90 86 103.4)">VDD</text>
<text x="88.5" y="103.4" transform="rotate(-90 88.5 103.4)">VDD</text>
<text x="91" y="103.4" transform="rotate(-90 91 103.4)">VDD</text>
<text x="93.6" y="103.4" transform="rotate(-90 93.6 103.4)">VDD</text>
<text x="96.1" y="104.5" transform="rotate(-90 96.1 104.5)">VDDA</text>
<text x="98.6" y="102.5">PA0</text>
<text x="98.6" y="105">PA1</text>
<text x="98.6" y="107.5">PA2</text>
<text x="163.8" y="102.5">+3V3</text>
<text x="254.4" y="105.6">GND</text>
<text x="40.5" y="112.6">20pF</text>
<text x="45.4" y="111.1">C7</text>
<text x="50.8" y="111.1">FL0800008Q</text>
<text x="72.9" y="112.6">PH0</text>
<text x="98.6" y="110.1">PA3</text>
<text x="98.6" y="112.6">PA4</text>
<text x="157.1" y="113.9">SW2B</text>
<text x="192.3" y="112.6">U2</text>
<text x="200.4" y="109.8">GND</text>
<text x="36.6" y="116.4">GND</text>
<text x="48" y="115.4">Y1</text>
<text x="55.6" y="119">GND</text>
<text x="72.9" y="115.2">PH1</text>
<text x="98.6" y="115.2">PA5</text>
<text x="98.6" y="117.7">PA6</text>
<text x="153.9" y="116.2">SW_DPDT_x2</text>
<text x="183.4" y="117.7">GND</text>
<text x="183.7" y="115.2">TJA1051T/3/2Z</text>
<text x="214.3" y="120">C11</text>
<text x="214.6" y="115.4">47pF</text>
<text x="40.5" y="120.5">20pF</text>
<text x="45.1" y="121.8">C8</text>
<text x="72.9" y="120.2">PD2</text>
<text x="72.9" y="125.3">PC0</text>
<text x="98.6" y="120.2">PA7</text>
<text x="98.6" y="122.8">PA8</text>
<text x="98.6" y="125.3">PA9</text>
<text x="127.7" y="122.3">J15</text>
<text x="183.4" y="124.8">+3V3</text>
<text x="190.2" y="122.8">VIO</text>
<text x="190.2" y="120.2">S</text>
<text x="200.3" y="121.9" transform="rotate(-90 200.3 121.9)">GND</text>
<text x="203.6" y="122.8">CANL</text>
<text x="220.2" y="124.2">R6</text>
<text x="233.7" y="124.1">J7</text>
<text x="72.9" y="130.4">PC2</text>
<text x="72.9" y="127.9">PC1</text>
<text x="97.4" y="130.4">PA11</text>
<text x="97.4" y="127.9">PA10</text>
<text x="190.2" y="130.4">TXD</text>
<text x="190.2" y="127.9">RXD</text>
<text x="200.3" y="131.1" transform="rotate(-90 200.3 131.1)">VCC</text>
<text x="203.3" y="127.9">CANH</text>
<text x="215.6" y="130.9">47pF</text>
<text x="220.2" y="126.5">120R</text>
<text x="233.7" y="126.6">Conn_01x02_Pin</text>
<text x="72.9" y="132.9">PC3</text>
<text x="72.9" y="135.5">PC4</text>
<text x="97.4" y="132.9">PA12</text>
<text x="97.4" y="135.5">PA13</text>
<text x="153.9" y="136.7">SW2A</text>
<text x="190.2" y="136.8">+5V</text>
<text x="216.1" y="135">C12</text>
<text x="218.4" y="136.8">GND</text>
<text x="72.9" y="138">PC5</text>
<text x="72.9" y="140.6">PC6</text>
<text x="72.9" y="143.1">PC7</text>
<text x="97.4" y="138">PA14</text>
<text x="97.4" y="140.6">PA15</text>
<text x="128.2" y="140.8">R3</text>
<text x="128.3" y="143.1">2k</text>
<text x="135.1" y="141.6">D1</text>
<text x="138.2" y="140.6">LED</text>
<text x="150.6" y="139">SW_DPDT_x2</text>
<text x="205.9" y="138.3">C14</text>
<text x="72.9" y="145.6">PC8</text>
<text x="72.9" y="148.2">PC9</text>
<text x="98.4" y="145.6">PB0</text>
<text x="98.4" y="148.2">PB1</text>
<text x="125.7" y="148.4">R4</text>
<text x="130.3" y="148.4">10k</text>
<text x="147.3" y="145.6">GND</text>
<text x="72.9" y="150.7">PC10</text>
<text x="72.9" y="153.3">PC11</text>
<text x="72.9" y="155.8">PC12</text>
<text x="98.4" y="150.7">PB2</text>
<text x="98.4" y="153.3">PB3</text>
<text x="98.4" y="155.8">PB4</text>
<text x="138.4" y="150.7">GND</text>
<text x="72.9" y="158.3">PC13</text>
<text x="72.9" y="160.9">PC14</text>
<text x="98.4" y="158.3">PB5</text>
<text x="98.4" y="160.9">PB6</text>
<text x="59.2" y="167.2">2.2uF</text>
<text x="60.3" y="165.5">C10</text>
<text x="72.9" y="163.4">PC15</text>
<text x="98.4" y="163.4">PB7</text>
<text x="98.4" y="166">PB8</text>
<text x="50.5" y="169.8">GND</text>
<text x="59.6" y="172.6">C9</text>
<text x="72.9" y="168.5">VCAP_1</text>
<text x="72.9" y="171">VCAP_2</text>
<text x="97.2" y="171">PB10</text>
<text x="97.2" y="173.6">PB11</text>
<text x="98.4" y="168.5">PB9</text>
<text x="58" y="174.3">2.2uF</text>
<text x="97.2" y="176.1">PB12</text>
<text x="97.2" y="178.7">PB13</text>
<text x="97.2" y="181.2">PB14</text>
<text x="97.2" y="183.7">PB15</text>
<text x="88.5" y="187.5" transform="rotate(-90 88.5 187.5)">VSS</text>
<text x="91" y="187.5" transform="rotate(-90 91 187.5)">VSSA</text>
<text x="92.4" y="191.4">U1</text>
<text x="77.2" y="195.2">GND</text>
<text x="92.4" y="193.9">STM32F405RGTx</text>
</g>
<g font-size="1.8" fill="#a90000">
<text x="45" y="35.3">1</text>
<text x="45" y="32.8">2</text>
<text x="45" y="30.2">3</text>
<text x="73" y="35.3">4</text>
<text x="100.1" y="31.8" transform="rotate(-90 100.1 31.8)">2</text>
<text x="102.6" y="31.8" transform="rotate(-90 102.6 31.8)">1</text>
<text x="238.8" y="30.2">A4</text>
<text x="238.8" y="35.3">A5</text>
<text x="216.5" y="41.7">1</text>
<text x="238.7" y="37.8">B5</text>
<text x="216.5" y="46.7">3</text>
<text x="224.1" y="44.2">2</text>
<text x="238.7" y="45.5">B7</text>
<text x="238.8" y="42.9">A7</text>
<text x="216.5" y="53.1">6</text>
<text x="238.7" y="50.5">B6</text>
<text x="238.8" y="48">A6</text>
<text x="169.9" y="59.7" transform="rotate(-90 169.9 59.7)">11</text>
<text x="172.5" y="59.1" transform="rotate(-90 172.5 59.1)">1</text>
<text x="216.5" y="58.2">4</text>
<text x="224.1" y="55.6">5</text>
<text x="238.1" y="55.6">B10</text>
<text x="238.1" y="58.2">B11</text>
<text x="45.5" y="63.6" transform="rotate(-90 45.5 63.6)">2</text>
<text x="48" y="63.6" transform="rotate(-90 48 63.6)">1</text>
<text x="162.5" y="64.5">10</text>
<text x="163.1" y="62">9</text>
<text x="180.9" y="62">4</text>
<text x="238.8" y="65.8">A2</text>
<text x="238.8" y="63.2">A3</text>
<text x="34.2" y="69.6">1</text>
<text x="34.2" y="67.1">2</text>
<text x="163.1" y="69.6">5</text>
<text x="238.2" y="70.9">A10</text>
<text x="45.5" y="75" transform="rotate(-90 45.5 75)">2</text>
<text x="48" y="75" transform="rotate(-90 48 75)">1</text>
<text x="163.1" y="77.2">2</text>
<text x="163.1" y="72.1">6</text>
<text x="180.3" y="74.7">12</text>
<text x="180.3" y="72.1">13</text>
<text x="238.2" y="73.4">A11</text>
<text x="163.1" y="79.8">3</text>
<text x="163.1" y="82.3">7</text>
<text x="238.7" y="81">B2</text>
<text x="238.7" y="78.5">B3</text>
<text x="163.1" y="84.8">8</text>
<text x="238.7" y="88.6">B8</text>
<text x="238.8" y="86.1">A8</text>
<text x="172.5" y="90.2" transform="rotate(-90 172.5 90.2)">14</text>
<text x="252.5" y="95.2" transform="rotate(-90 252.5 95.2)">A1</text>
<text x="260.1" y="95.3" transform="rotate(-90 260.1 95.3)">S1</text>
<text x="70.4" y="101.3">7</text>
<text x="82.3" y="98.5" transform="rotate(-90 82.3 98.5)">1</text>
<text x="84.8" y="99.1" transform="rotate(-90 84.8 99.1)">19</text>
<text x="87.4" y="99.1" transform="rotate(-90 87.4 99.1)">32</text>
<text x="89.9" y="99.1" transform="rotate(-90 89.9 99.1)">48</text>
<text x="92.5" y="99.1" transform="rotate(-90 92.5 99.1)">64</text>
<text x="95" y="99.1" transform="rotate(-90 95 99.1)">13</text>
<text x="102.8" y="101.3">14</text>
<text x="69.8" y="106.4">60</text>
<text x="102.8" y="103.9">15</text>
<text x="102.8" y="106.4">16</text>
<text x="70.4" y="111.5">5</text>
<text x="102.8" y="109">17</text>
<text x="102.8" y="111.5">20</text>
<text x="69.8" y="119.1">54</text>
<text x="70.4" y="114">6</text>
<text x="102.8" y="114">21</text>
<text x="102.8" y="116.6">22</text>
<text x="102.8" y="119.1">23</text>
<text x="163.1" y="117.9">6</text>
<text x="187.3" y="119.1">8</text>
<text x="199.1" y="116.3" transform="rotate(-90 199.1 116.3)">2</text>
<text x="70.4" y="124.2">8</text>
<text x="102.8" y="121.7">41</text>
<text x="102.8" y="124.2">42</text>
<text x="124.4" y="124.2">2</text>
<text x="133.3" y="124.2">1</text>
<text x="155.5" y="120.4">5</text>
<text x="163.1" y="122.9">4</text>
<text x="187.3" y="121.7">5</text>
<text x="210.1" y="121.7">6</text>
<text x="228.5" y="125.5">1</text>
<text x="228.5" y="122.9">2</text>
<text x="69.8" y="129.3">10</text>
<text x="69.8" y="131.8">11</text>
<text x="70.4" y="126.7">9</text>
<text x="102.8" y="126.7">43</text>
<text x="102.8" y="129.3">44</text>
<text x="102.8" y="131.8">45</text>
<text x="124.4" y="126.7">4</text>
<text x="124.4" y="129.3">6</text>
<text x="124.4" y="131.8">8</text>
<text x="133.3" y="126.7">3</text>
<text x="133.3" y="129.3">5</text>
<text x="133.3" y="131.8">7</text>
<text x="155.5" y="131.8">2</text>
<text x="163.1" y="129.3">1</text>
<text x="187.3" y="129.3">1</text>
<text x="187.3" y="126.7">4</text>
<text x="210.1" y="126.7">7</text>
<text x="69.8" y="134.4">24</text>
<text x="69.8" y="136.9">25</text>
<text x="102.8" y="134.4">46</text>
<text x="102.8" y="136.9">49</text>
<text x="163.1" y="134.4">3</text>
<text x="199.1" y="134.1" transform="rotate(-90 199.1 134.1)">3</text>
<text x="69.8" y="139.4">37</text>
<text x="69.8" y="142">38</text>
<text x="102.8" y="139.4">50</text>
<text x="69.8" y="144.5">39</text>
<text x="69.8" y="147.1">40</text>
<text x="69.8" y="149.6">51</text>
<text x="102.8" y="144.5">26</text>
<text x="102.8" y="147.1">27</text>
<text x="102.8" y="149.6">28</text>
<text x="69.8" y="152.1">52</text>
<text x="69.8" y="154.7">53</text>
<text x="102.8" y="152.1">55</text>
<text x="102.8" y="154.7">56</text>
<text x="70.4" y="157.2">2</text>
<text x="70.4" y="159.8">3</text>
<text x="102.8" y="157.2">57</text>
<text x="102.8" y="159.8">58</text>
<text x="69.8" y="167.4">31</text>
<text x="70.4" y="162.3">4</text>
<text x="102.8" y="162.3">59</text>
<text x="102.8" y="164.8">61</text>
<text x="102.8" y="167.4">62</text>
<text x="69.8" y="169.9">47</text>
<text x="102.8" y="169.9">29</text>
<text x="102.8" y="172.5">30</text>
<text x="102.8" y="175">33</text>
<text x="102.8" y="177.5">34</text>
<text x="102.8" y="180.1">35</text>
<text x="102.8" y="182.6">36</text>
<text x="87.4" y="190.5" transform="rotate(-90 87.4 190.5)">18</text>
<text x="89.9" y="190.5" transform="rotate(-90 89.9 190.5)">12</text>
</g>
<g font-size="1.8" fill="#0000c2">
<text x="79.5" y="118.5">44</text>
<text x="83.1" y="118.5">broches</text>
<text x="91.7" y="118.5">libres</text>
<text x="94.6" y="125.6">TX</text>
<text x="94.4" y="127.6">RX PA10</text>
</g>
<g font-size="1.8" fill="#725600">
<text x="129.5" y="187.7">File:</text>
<text x="134.8" y="187.7">ULN2003.kicad_sch</text>
</g>
<g font-size="1.1" fill="#a90000">
<text x="50.6" y="115.3">2</text>
<text x="53.1" y="118" transform="rotate(-90 53.1 118)">3</text>
<text x="53.1" y="114.2" transform="rotate(-90 53.1 114.2)">1</text>
<text x="55" y="115.3">4</text>
</g>
</svg>
